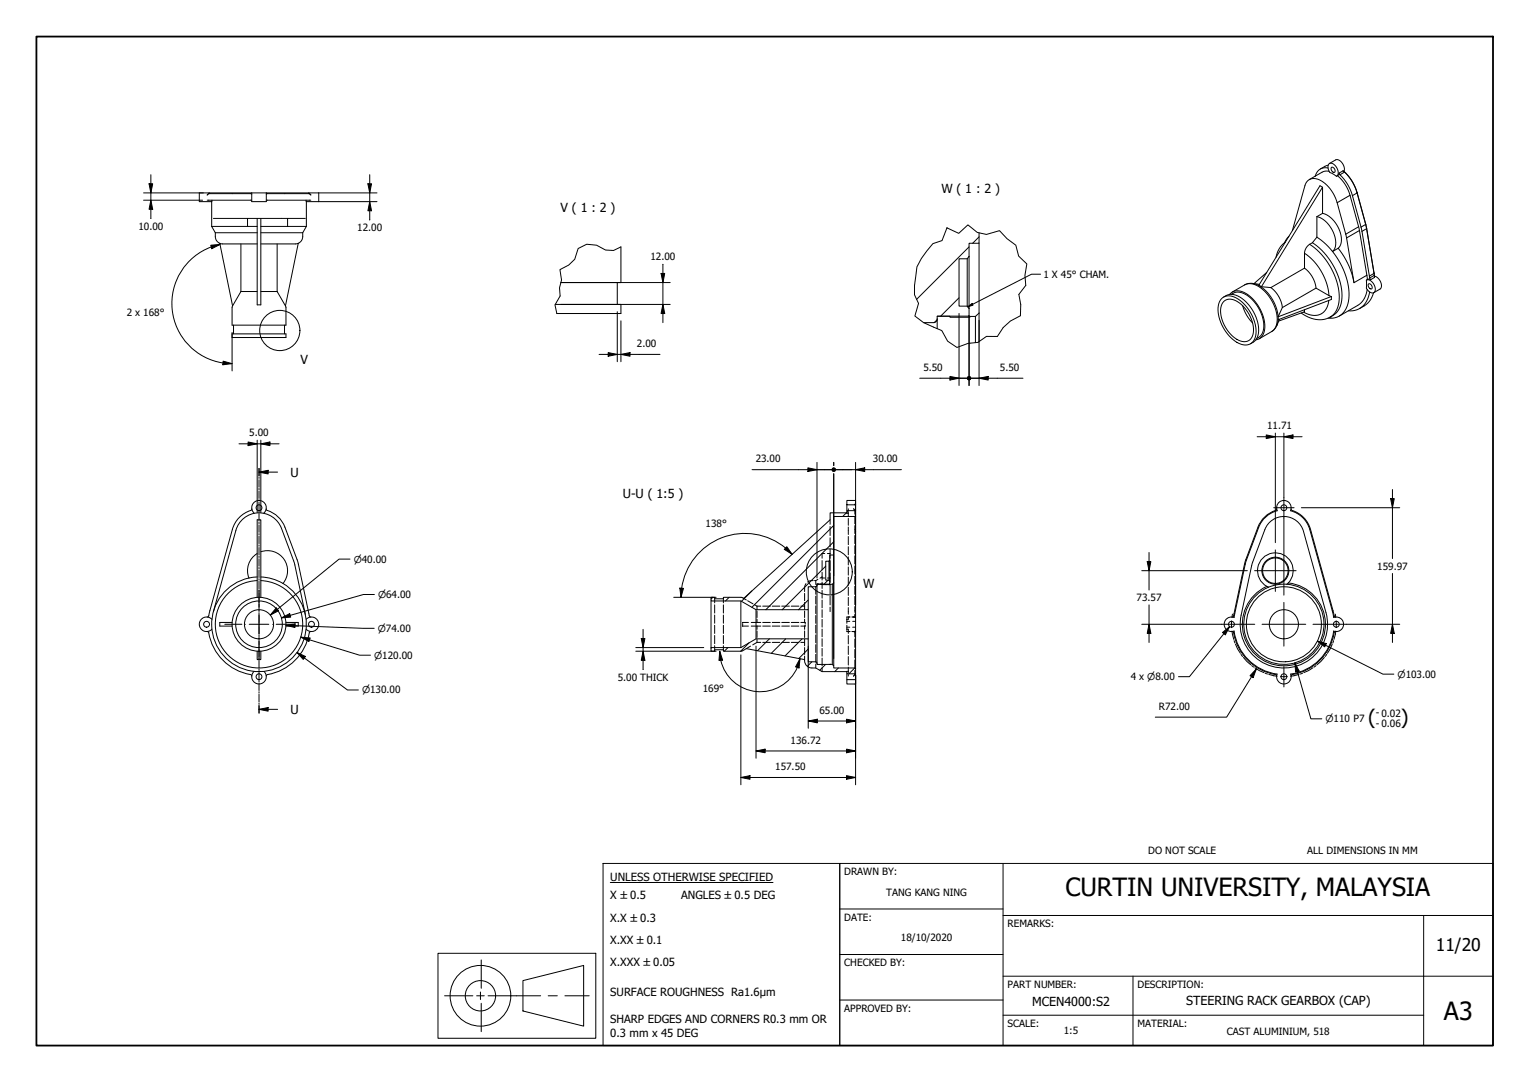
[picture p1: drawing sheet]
<svg xmlns="http://www.w3.org/2000/svg" width="420mm" height="297mm" viewBox="0 0 420 297" stroke-linecap="round" stroke-linejoin="round" font-family="sans-serif">
<!-- layer: Hatch (ISO) -->
<g fill="none" stroke="#000" stroke-width=".27">
<path d="M260.1 62.6l-.1 .1M266.1 67.8l-14.4 14.4M268.9 65l-1.8 1.8M257.3 87.8l-.7 .7M263.4 81.8l-5.1 5M235 138.2l-.4 .4M226.8 155.4l-12 12M227.4 159.3l-1.1 1.1M229 148.7l-18.7 18.7M229 144.2l-22.5 22.5M232.4 140.8l-1 1M233 140.2l-.4 .4"/>
<path d="M195.4 177.8l-.1 .1M195.7 164l-.4 .5M199.9 177.8l-1 1M200.2 164l-1 1M205.7 176.5l-2.3 2.3M206.5 162.2l-2.9 2.9M211.3 175.4l-3.3 3.2M215.8 175.4l-4 4M220.3 175.4l-4.7 4.7M222 178.2l-2.6 2.6M222 164.7l-2.7 2.7M222.9 181.7l-1.2 1.2"/>
<path d="M226.7 182.4l-1.6 1.6M230.2 183.4l-1 1M234.7 183.4l-1.6 1.6M235 187.6l-.2 .2"/>
</g>
<!-- layer: Visible (ISO) -->
<g fill="none" stroke="#000" stroke-width=".27">
<path d="M56.9 55h12.2M57.5 53l-.6 .5 .4-.3h11.6l.2 .1M57.5 53h-2.8v2.4h3.5v-.4M57.5 53h11.6M58.1 55.4v6.8M58.6 60h25.2M68 60v2.2h2.6M69.1 53h4M69.1 53v2.4h4v-2.4M70.6 60v23.7h1v-23.7M73.1 53h11.7M73.1 55h12.3"/>
<path d="M79 60v2.2M84.1 55.4v6.8M84.8 53l.6 .5-.5-.3h-11.5l-.3 .1M84.8 53h2.7v2.4h-3.4v-.4M361.2 48.3v.1M361.6 59.5a7.7 7.7 0 0 1 5 8.6l-.7 .9-1.7-1.9-2.6-2M361.6 59.5v5.6M363.2 58.6a7.7 7.7 0 0 1 5 8.6l-.7 .9M363.2 51.4v7.2l-1.6 .9M364.7 46.1a2.83 2.83 0 0 0-3.5 2.2M364.7 45.4l-2.1 1M365 44.9a2.02 2.02 0 0 1 2.4 2l.1 .7-.3 .7-.2 .1-.9-.6a1.86 1.86 0 0 1-1.1-2.9z"/>
<path d="M365 47l-1.6 .1-3.9 2.2M365.1 44.9l1.7-1a2.41 2.41 0 0 1 2.4 2.9l-.1 .3-.3-.2 .3 .2a12.4 12.4 0 0 1 3.6 5.9M365.6 46a.85 .85 0 0 1 .9 .4 .85 .85 0 0 1-.1 .9 .99 .99 0 0 1-.8-1.3zM367.1 48.3l.4-.2 .3-.6 .1 .4a12.8 12.8 0 0 1 3.5 5.8 113 113 0 0 1 4.7 22.1l.3 1-.9-.1M367.3 48.2a10.9 10.9 0 0 1 3.4 5.4 111.6 111.6 0 0 1 4.7 22l.1 1.1M369.1 47.1a12.3 12.3 0 0 1 3.6 5.8 119.1 119.1 0 0 1 4.6 22.2l.1 1.1v-.4a2.64 2.64 0 0 1 1.7 3.4l-1.8 1.1M58.1 62.2h9.9M58.1 62.2l1 1.7M59.1 63.9a2.42 2.42 0 0 0 1.3 2.9M59.1 63.9h11.5M60.4 66.8l.7 .2h9.5M60.4 66.8l3.5 17.2"/>
<path d="M66.2 67v13M71.6 62.2h12.5M71.6 63.9h11.5M76.1 67v13M81.9 66.8l-.8 .2h-9.5M81.9 66.8l-3.5 17.2M83.1 63.9a2.42 2.42 0 0 1-1.2 2.9M84.1 62.2l-1 1.7M169.5 77.6v6M170.5 67.8v9.8h-16.5M265.6 71h-2.2v13h2.2M265.6 71v13"/>
<path d="M266.1 70.4l-.5 .6M266.1 70.4v14.3M268.9 63.9v2.9h-2.8v3.6M268.9 66.8v27M345.8 78.1l-2.1-.3-1.1 .1-4.2 2.3M346.4 78.7l16.8-27.3-.7-.4-16.8 27.3 .7 .4 2.6 .3M347.8 74.8l-3.4 3.1M349 79a8 8 0 0 1 3.2 5.4M353 66.5a6.4 6.4 0 0 0-2.6 4.1M353.9 64.9l-1.2 1.7M354.9 63.3l3.4-12.3a2.75 2.75 0 0 1 4.6-1.3 10.3 10.3 0 0 1 4.3 5.9 112.8 112.8 0 0 1 4.6 22 21.2 21.2 0 0 0-4.3-9.5M358.2 73.6a8 8 0 0 1 3.2 5.5"/>
<path d="M358.2 73.6l-9.2 5.4M360.4 66.6a18.4 18.4 0 0 1 8 15.9 5.4 5.4 0 0 1-3.1 4.5M360.4 66.6l-.7 .5a3.2 3.2 0 0 0-1.5 2.4v4.1M361.6 65.1l-1.2 1.5M367.5 68.1l-1.6 .9a18.6 18.6 0 0 1 4.4 13.7 5 5 0 0 1-5.6 4.6M375 61.5l2.4 14.3M375.2 76.9a2.16 2.16 0 0 1 2.5 2.2 .97 .97 0 0 1-.5 1.3 .97 .97 0 0 1-1.2-.4 2.02 2.02 0 0 1-.7-2.3zM375.4 79.5a5.8 5.8 0 0 1-2.5 4.3l-5.1 3M375.5 76.7l-.2 .2M375.8 78a.85 .85 0 0 1 .9 .4 .85 .85 0 0 1-.1 .9 .99 .99 0 0 1-.8-1.3zM63.7 91.7h14.8v1h-14.8zM63.9 84l-.2 5.3h14.8l-.1-5.3"/>
<path d="M64.1 89.3v2.4M66.2 80l-2.3 4M66.2 80h4.4M71.6 80h4.5M76.1 80l2.3 4M78.1 89.3v2.4M78.4 84h.1M152.5 83.6h18v2.5h-17.6M257.4 86.8h3.5v.3h5.5M257.4 87.6v2.6M257.4 87.6a1 1 0 0 1-1 1h-2.8M265.6 84l.5 .7"/>
<path d="M266.1 84.7v2.1h-8.7v.8M266.1 86.8l1.8 .1M267.9 86.9v7.2M268.9 86l-1 .9M335.4 82.1a3.4 3.4 0 0 1 4.6 0 11.1 11.1 0 0 1 4.8 10.2 2.95 2.95 0 0 1-4.6 2 10.9 10.9 0 0 1-5.5-10.9zM336 81.6a4.2 4.2 0 0 1 5.6 .8 10.8 10.8 0 0 1 3.9 9.7l-.7 1.3-1.4 1M336.1 82.8a3.3 3.3 0 0 1 4.4 .4 9.1 9.1 0 0 1 3.4 9 2.65 2.65 0 0 1-4.2 1 9.4 9.4 0 0 1-4.3-9.3zM337.7 80.8a3.3 3.3 0 0 1 4.5-.2 10.9 10.9 0 0 1 4.9 10.6l-.4 .9-.6 .7-1.2 .5M338.1 80.8a4 4 0 0 1 5.3 1 9.8 9.8 0 0 1 3.3 9.5l-.7 1.1-.9 .5M341.3 83.9a10.7 10.7 0 0 0 2.7 4.7M351.3 87.7l-.8 1.9-.6 .9-4.1 2.5M357.3 85.9a7.4 7.4 0 0 0 8 1.1"/>
<path d="M358.2 85v.6l-7.1 2.6M365.3 87h.1M365.6 81.4v.8l-14.6 5.6v-.8l1.2-2.6M365.6 81.4l-4.2-2.3-9.2 5.3M365.6 81.4l-14.6 5.6M376.1 80.2a5.4 5.4 0 0 1-5.8 5.1M377.2 80.4a6.2 6.2 0 0 1-3.8 4.3M69.2 139.7l-.1 .3a8.1 8.1 0 0 0-5.3 5.4l-6.5 23.7-.4 .3M73.1 139.7l.1 .3a8.3 8.3 0 0 1 5 4.7l3.6 9.5 3.1 14.9 .5 .3M232.6 137.4h2.4v1.2h-2.4zM232.6 138.6v1.6M235 138.6v1.6"/>
<path d="M350.6 139.7l-.1 .4a7.8 7.8 0 0 0-5 4.6l-3.6 9.5-3 14.3a.73 .73 0 0 1-.6 .9M351 138.1a2 2 0 0 1 2.6-.4 2 2 0 0 1 .8 2.5 7.4 7.4 0 0 1 5.3 5.2l6.5 24.1a2 2 0 0 1 2.8 1.9 2 2 0 0 1-2.8 1.8 13.8 13.8 0 0 1-11.8 11.9 2 2 0 0 1-1.8 2.7 2 2 0 0 1-1.9-2.7 13.8 13.8 0 0 1-11.8-11.9 2 2 0 0 1-2.7-1.8 2 2 0 0 1 2.7-1.9l3.2-15.2 3.5-9.5a7.4 7.4 0 0 1 5.2-4.6l-.2-.9zM354.5 139.7l.1 .3a8.2 8.2 0 0 1 5.3 5.4l6.5 23.7 .4 .3M64.8 145.6a6.6 6.6 0 0 1 6-4.8 6.6 6.6 0 0 1 6.5 4.3l3.5 9.4 3 14.2M64.8 145.6l-6.2 22.3M68.4 158.7a13 13 0 0 0-8.7 18.8 13 13 0 0 0 20.4 3.3 13 13 0 0 0-2.4-20.6M69.8 140.9a2 2 0 0 1-.1-2.9 2 2 0 0 1 2.9 0 2 2 0 0 1-.2 2.9M70.6 158.4l-2.2 .3M70.6 159.4a12 12 0 0 0-9.8 18.1 12 12 0 0 0 20.6 0 12 12 0 0 0-9.8-18.1M70.6 152a5.5 5.5 0 0 0-2.2 6.7M71.6 158.4a13 13 0 0 1 6.1 1.8M71.6 151.5a5.5 5.5 0 0 1 6.4 2 5.5 5.5 0 0 1-.3 6.7"/>
<path d="M227.7 154.1h-.9v5.2h.9M227.7 159.3l.2 .2M227.7 154.1v5.2M227.9 153.8v-1.4h1.1v-10.6h6v-1.6h-2.4v.6h-4.6v1.9l-23.8 21.6-.2-.2M227.9 159.5v.9h-3.5v21.7M227.9 153.8l-.2 .3M227.9 153.8v5.7M229 152.4v30.4M235 141.8v41.6M348.6 143.4a5.6 5.6 0 0 1 9.4 2.5l6.1 22.3a12 12 0 0 1-11.2 15.2 12 12 0 0 1-12.1-14.5l3.1-14.3 3.4-9.2zM56.9 173.4l.3 .1a14.3 14.3 0 0 0 11.8 11.8l.1 .3M58.2 170a2 2 0 0 0-2.9-.1 2 2 0 0 0 0 2.9 2 2 0 0 0 2.9-.1"/>
<path d="M63.7 170.9h-3.3v1h3.3M70.6 164v-21.3h1v21.3M70.6 178.8v2.3h1v-2.3M78.5 170.9h3.4v1h-3.4M84.1 170a2 2 0 0 1 2.8-.1 2 2 0 0 1 0 2.9 2 2 0 0 1-2.8-.1M85.4 173.4l-.4 .1a14.3 14.3 0 0 1-11.7 11.8l-.2 .3M195.3 165v12.8M203.5 178.8h-4.8v-.4h-2.4v.4h-1v-1h8.2l4.1-2.4h14.4v6.3h2l.4 .4M203.5 165v12.8M203.5 178.8l1.5-.7 16 3a2.27 2.27 0 0 0 3 2.3l1.8 1h6.8v.6h2.4v-1.6h-6v-.6l-.4-.4h-4.2v-.3M203.5 164l.5 .1M207.6 167.4v8"/>
<path d="M222 167.4v8M224.4 160.4l3.6 .1M224.4 160.7l-.4 .4h-2v6.3h-14.4l-4.1-2.4h-8.2v-1h1v.4h2.4v-.4h4.8M227.9 160.4h.7M227.9 160.4h.1M228.6 160.4v22M229 160l-.4 .4M338.3 173.4h.3a14.7 14.7 0 0 0 11.9 12l.1 .2M347.9 161l.5 .2M353.4 160.4l-2.2 .1-2.8 .7M353.4 160.4a11 11 0 0 1 9.1 15.7 11 11 0 0 1-17.9 2.9 11 11 0 0 1 3.8-17.8M353.8 160l-.4 .4"/>
<path d="M353.8 160a4.9 4.9 0 0 0-.5-7.2 4.9 4.9 0 0 0-7.2 1.2 4.9 4.9 0 0 0 1.8 7M353.8 160a11.4 11.4 0 0 1 9 16.4 11.4 11.4 0 0 1-18.4 2.9 11.4 11.4 0 0 1 3.5-18.3M366.8 173.4h-.3a14.7 14.7 0 0 1-11.9 12v.2M69.8 184.3a2 2 0 0 0-.1 2.9 2 2 0 0 0 2.9 0 2 2 0 0 0-.1-2.9M228 182.4h.1M232.6 186.6h2.4v1.2h-2.4zM232.6 185v1.6M235 185v1.6"/>
<circle cx="71.1" cy="139.4" r=".8"/>
<circle cx="352.6" cy="139.4" r=".8"/>
<circle cx="350.2" cy="156.7" r="3.7"/>
<circle cx="350.2" cy="156.7" r="3.5"/>
<circle cx="56.7" cy="171.4" r=".8"/>
<circle cx="71.1" cy="171.4" r="4"/>
<circle cx="71.1" cy="171.4" r="6.4"/>
<circle cx="71.1" cy="171.4" r="7.4"/>
<circle cx="85.5" cy="171.4" r=".8"/>
<circle cx="338.2" cy="171.4" r=".8"/>
<circle cx="352.6" cy="171.4" r="4"/>
<circle cx="352.6" cy="171.4" r="10.3"/>
<circle cx="367" cy="171.4" r=".8"/>
<circle cx="71.1" cy="185.8" r=".8"/>
<circle cx="352.6" cy="185.8" r=".8"/>
</g>
<!-- layer: Hidden (ISO) -->
<g fill="none" stroke="#000" stroke-width=".27">
<path d="M233 139.7v.4M234.5 139.8l-.1-.1 .1 .1M234.6 139.9l.2 .2M234.7 140l.1 1.2M223.3 159.4l-.9 .1-.6 .3M223.7 159.4h.3M224 159.4v1.1M224.6 159.1l-.6 .3M225.8 158.4l-.6 .3M225.8 153.9v2.6M225.8 157.1v1.4M225.8 158.6v.6"/>
<path d="M225.8 159.8v.6M225.8 158.7h.7M226.5 152h-.7v1.2M227.2 152h.8M227.2 158.7h.8M228 142.7v1.2M228 144.5v2.5M228 147.6v2.5M228 150.7v2.6M228 154v2.7M228 157.3v2.6M232.6 140.8l.1 .1"/>
<path d="M232.8 140.9h.2M233 140.5v1.4M233 142.3v1.9M233 144.7v2M233 147.3v2.2M233 150.1v2.2M233 152.9v2.2M233 155.7v2.2M233 158.4v2.3M234.8 141.7v2.1M234.8 144.3v2.2M234.8 147v2.3"/>
<path d="M234.8 149.8v2.2M234.8 152.6v2.2M234.8 155.4v2.2M234.8 158.2v2.2M234.9 140.2h.1M196.3 164.4v1.1M196.3 166.1v2.2M196.3 168.9v2.2M196.3 171.7v2.2M196.3 174.5v2.2M196.3 177.3v1.1M198.7 164.4v1.1"/>
<path d="M198.7 166.1v2.2M198.7 168.9v2.2M198.7 171.7v2.2M198.7 174.5v2.2M198.7 177.3v1.1M203.9 171.7v.2h1.6M203.9 171.2v.3M204.2 164.3l.8 .4M204.2 164.3h.1M204.9 178.1h.1M205.3 164.9l1.5 .9M205.5 170.9h-1.6v.1"/>
<path d="M206.1 177.4l-1.2 .7M206.3 170.9h2.6M206.3 171.9h2.6M207.1 166l.8 .4M207.9 176.4l-1.2 .6M207.9 166.4h1M207.9 176.4h1M207.9 166.4v.9M207.9 167.7v1.8M207.9 170v.9M207.9 171.9v.9M207.9 173.2v1.8"/>
<path d="M207.9 175.5v.9M209.4 166.4h2.1M209.4 176.4h2.1M209.4 170.9h2.1M209.4 171.9h2.1M212.1 166.4h2.1M212.1 176.4h2.1M212.1 170.9h2.1M212.1 171.9h2.1M214.7 166.4h2.1M214.7 176.4h2.1M214.7 170.9h2.1"/>
<path d="M214.7 171.9h2.1M217.3 166.4h2.1M217.3 176.4h2.1M217.3 170.9h2.1M217.3 171.9h2.1M219.9 166.4h1.1M219.9 176.4h1.1M219.9 170.9h1.2v.3M221 162.9v2M221 165.4v1.9M221 167.7v1.8M221 170v.9"/>
<path d="M221 171.9v.9M221 173.2v1.8M221 175.5v1.8M221 177.8v1.9M221.1 171.5v.4h-1.2M221.3 160.2l-.3 .8v1.4M224 161v2.1M224 163.7v2.1M224 166.3v2.2M224 169v2.1M224 171.7v2.1M224 174.3v2.2"/>
<path d="M224 177v2.1M224 179.6v2.2M224.4 160.4h.1M224.4 160.4h.4M225.3 160.4h.5M225.8 160.4h.1M225.8 160.5v1.1M225.8 162.1v2.1M225.8 164.7v2.2M225.8 167.4v2.1M225.8 170v2.2M225.8 172.7v2.1"/>
<path d="M225.8 175.4v2.1M225.8 178v2.1M225.8 160.5h.3M226.4 160.5h.7M227.5 160.5h.4M227.9 160.5h.1M228 160.5v2.5M228 163.6v2.5M228 166.7v1.2M232.6 169.8v1.3M232.6 171.7v1.2M232.6 173.2v.2h.8"/>
<path d="M232.6 170h.1M232.6 172.7h.1M232.6 172.2h.8M232.6 170.6h.8M232.8 172.7l.2 1.2M233 161.2v2.3M233 164v2.2M233 166.8v1.8M233 169.3l-.2 .7M233 174.5v2.3M233 177.4v2.3M233.4 169.4h-.8v.2"/>
<path d="M233.9 173.4h1.1M234.2 172.2h.8M234.2 170.6h.8M234.5 173.4h.1M234.6 169.4h-.1M234.6 169.4l.2 .1M234.7 173.5l.1 1.4M234.8 168.6l-.1 .6M234.8 161v2.2M234.8 163.7v2.3M234.8 166.5v1.6M234.8 175.4v2.3"/>
<path d="M234.8 178.3v2.3M234.8 173.3h-.2M234.9 169.5h.1M235 173.2l-.1 .1M235 169.4h-1.1M221 180.1v1M224 182.3v1.1M225.8 180.7v2.1M225.8 183.3v1.1M227.9 182.4h.1M232.7 184.3l-.1 .1M232.8 184.3h.2"/>
<path d="M233 180.3v2.3M233 183.2v1.5M233 185.2v.4M234.5 185.5l-.1 .1zM234.8 184l-.2 1.3 .2-.1M234.8 181.2v2.3M235 185.1h-.1"/>
</g>
<!-- layer: Break Line (ISO) -->
<path d="M170.5 67.8l-2 1-2.2-.2-2.5-1.3-2.7-.2-2.3 1.1-1 3-1.6 1.6-2.4 1.2 .4 2.9-.6 2.1 .2 2.3-1.4 2.4 .5 2.4M260 62.6l3.3 1.5 2.5-2.4 2.6 2.1 2.5 .6 3.6-1.1 2.1 2.2 2.4 1.8 .7 3 2.3 2.2-.5 3.1 .2 2.8-1.9 2.4 .5 2.8-.1 3.1-2.7 1.4-2 1.8-1.6 2.5h-3a5.6 5.6 0 0 1-5.1 1.9l-3 1.1-2.6-1.7-1.6-2.9-2.2-1a13.5 13.5 0 0 1-5.2-3l1-3.5-1.1-2.4v-2.5l.7-5.1 1.2-2.3 3.2-4.1 2.5-.9z" fill="none" stroke="#000" stroke-width=".27"/>
<!-- layer: Visible Narrow (ISO) -->
<g fill="none" stroke="#000" stroke-width=".27">
<path d="M368.8 46.9l-1 .6M369.2 47.2l-1.2 .8M370.7 53.6l-3.5 2M372.7 52.9l-1.3 .8M341.8 78.2a4.4 4.4 0 0 1 4.9 1.2 10.8 10.8 0 0 1 3.8 9.8l-.4 .9-.9 .9M344 77.8a10.2 10.2 0 0 1 6.9 8.5l.1 .7M358.2 69.5a15.8 15.8 0 0 1 6.7 11.6M359.7 67.1a18.4 18.4 0 0 1 8 15.8 5.4 5.4 0 0 1-2.4 4.1M373.1 62.3l-3.5 2M373.3 63.3l-3.5 2M375 61.5l-1.2 .8M375.3 62.6l-1.3 .9"/>
<path d="M375.4 75.6l-3.6 2M377.3 74.9l-1.2 .9M377.4 75.6l-1.3 .7M377.4 76.2l-1 .6M351 87.8l-.3 1.5M364.9 82.5a4.1 4.1 0 0 1-6.3 3.5l-.6-.3"/>
</g>
<!-- layer: Section Line (ISO) -->
<g fill="none" stroke="#000" stroke-width=".27">
<path d="M71.1 129.6l2.5-.5v1zM71.1 128.6v2M71.1 131v.4M71.1 131.7v2M71.1 134.1v.4M71.1 134.8v2M71.1 137.2v.4M71.1 137.9v2M71.1 129.6h5.1M71.1 140.3v.4M71.1 141v2M71.1 143.4v.4"/>
<path d="M71.1 144.1v2M71.1 146.5v.4M71.1 147.2v2M71.1 149.6v.4M71.1 150.3v2M71.1 152.7v.4M71.1 153.4v2M71.1 155.8v.4M71.1 156.5v2.1M71.1 158.9v.4M71.1 159.6v2.1M71.1 162v.4"/>
<path d="M71.1 162.7v2.1M71.1 165.1v.4M71.1 165.8v2.1M71.1 168.2v.4M71.1 168.9v2.1M71.1 171.3v.4M71.1 172v2.1M71.1 174.4v.4M71.1 175.1v2.1M71.1 177.5v.4M71.1 178.2v2.1M71.1 194.7l2.5-.5v1z"/>
<path d="M71.1 180.6v.4M71.1 181.3v2.1M71.1 183.7v.4M71.1 184.4v2.1M71.1 186.8v.4M71.1 187.5v2.1M71.1 189.9v.4M71.1 190.6v2.1M71.1 193v.4M71.1 193.7v2.1M71.1 194.7h5.1"/>
</g>
<g fill="#000">
<path d="M71.1 129.6l2.5-.5v1z" fill-rule="evenodd"/>
<path d="M71.1 194.7l2.5-.5v1z" fill-rule="evenodd"/>
</g>
<!-- layer: Detail Boundary (ISO) -->
<g fill="none" stroke="#000" stroke-width=".27">
<circle cx="76.8" cy="90.7" r="5.5"/>
<circle cx="227.7" cy="157" r="6.3"/>
</g>
<!-- layer: Border (ISO) -->
<path d="M10 10h400v277h-400z" fill="none" stroke="#000" stroke-width=".5"/>
<!-- layer: Title (ISO) -->
<g fill="none" stroke="#000" stroke-width=".27">
<path d="M165.6 237h65v50h-65zM230.6 237h179.4v50h-179.4zM275.5 237v50M167.6 242.3h44.7M230.6 249.5h44.9M275.5 251.3h134.5M391 251.3v35.7M120.3 261.7h43.3v23.3h-43.3zM122.1 273.4h7.8M130.9 273.4h2.1M131.9 272.3v2.1M132.2 263.5v7.8"/>
<path d="M132.2 275.4v7.8M134 273.4h14.5M143.6 269.2l16.7-4.2v16.7l-16.7-4.2zM150.5 273.4h2.6M155.1 273.4h6.7M230.6 274.5h44.9M230.6 262h44.9M275.5 278.7h115.5M275.5 268h134.5M311.1 268v19"/>
<circle cx="131.9" cy="273.4" r="8.3"/>
<circle cx="131.9" cy="273.4" r="4.2"/>
</g>
<!-- layer: Center Mark (ISO) -->
<g fill="none" stroke="#000" stroke-width=".27">
<path d="M349.8 139.4h5.6M352.6 136.6v5.6M344.5 156.7h11.4M350.2 151v11.4M61.7 171.4h4.7M67.4 171.4h.1M68.4 171.4h5.4M71.1 162v4.7M71.1 167.7h.1M71.1 168.7v5.4M71.1 175.1h.1M71.1 176.1v4.7"/>
<path d="M74.8 171.4h.1M75.8 171.4h4.7M335.4 171.4h5.6M346.6 171.4h12M352.6 165.4v12M364.2 171.4h5.6M352.6 183v5.6"/>
</g>
<!-- layer: Dimension (ISO) -->
<g fill="none" stroke="#000" stroke-width=".27">
<path d="M39.4 55h16.2M39.4 53h16.4M40.9 50.5h1l-.5 2.5zM41.4 55l.5 2.5h-1zM41.4 48v12M87.5 53h16M87.5 55.4h16M101 50.5h1l-.5 2.5zM101.5 55.4l.5 2.5h-1zM101.5 48v12.4M57.9 67.3l2.5-.2-2.2 1.2zM60.4 67.1a16.5 16.5 0 0 0-13.1 17.9 16.5 16.5 0 0 0 16.4 14.8"/>
<path d="M154 77.6h30M181.5 75.1h1l-.5 2.5zM182 72.6v16M61.3 99.1l2.4 .7-2.5 .3zM63.7 91.3v10.5M154 83.6h30M164.5 97.3h16.7M167 96.8l2.5 .5-2.5 .5zM169.5 85.6v13.7M170.5 97.3l2.5-.5v1zM170.5 88.1v11.2M182 83.6l.5 2.5h-1z"/>
<path d="M263.4 86v19.8M266.1 86.7v19.1M268.9 88v17.8M252.6 103.8h28.3M260.9 103.3l2.5 .5-2.5 .5zM268.9 103.8l2.5-.5v1zM345.2 119.9h12.4M347.7 119.4l2.5 .5-2.5 .5zM350.2 118.9v20.4M352.6 119.9l2.5-.5v1zM352.6 118.9v17.7M65.6 121.8h11"/>
<path d="M68.1 121.3l2.5 .5-2.5 .5zM70.6 120.8v19.9M71.6 121.8l2.5-.5v1zM71.6 120.8v19.9M206.5 128.9h41M221.9 128.4l2.5 .5-2.5 .5zM224.4 126.9v31.8M229 126.9v.9M229 130.1v50.7M235 128.9l2.5-.5v1zM235 126.9v39.3M350.2 139.5v9.5"/>
<path d="M357.4 139.4h27M381.9 136.9h1l-.5 2.5zM382.4 134.4v18.9M96.1 153.5h-3l-18.9 15.4M216.1 150.1l1.4 2.1-2.1-1.4zM217.5 152.2a17.5 17.5 0 0 0-19.3-4.6 17.5 17.5 0 0 0-11.2 16.4M313.5 156.7h29M315 154.2h1l-.5 2.5zM315.5 151.7v10.3M352.6 142.2v14.4M352.6 156.8v6.6M382.4 157.4v19"/>
<path d="M75.9 166.9l.6 .8-2.3 1.2zM77.3 169.6l2.2-1.1 .3 .9zM78.5 171.7l2.5-.4v1zM78.5 171.7l24.3 .8M81.6 179.1l2.3 1.1-.6 .8zM81.6 179.1l13.8 10.3h3M82.6 174.9l2.5 .3-.3 .9zM82.6 174.9l16.1 5h3M102.8 163.2h-3l-22.5 6.4M174.6 177.8h18.7M174.6 178.8h22.1M176.1 175.3h1l-.5 2.5z"/>
<path d="M176.6 178.8l.5 2.5h-1zM176.6 172.8v11M185 164h11.7M186.7 161.5h1l-.7 2.5zM197.7 178.8l.7 2.4-1 .1zM197.7 178.8a11.1 11.1 0 0 0 10 11.1 11.1 11.1 0 0 0 12-9.1M203.5 179.8v35.6M207.6 177.4v30.8M222 177.4v22.5M313.5 171.4h21.9M315.5 171.4l.5 2.5h-1zM315.5 166.1v10.3"/>
<path d="M335.7 173.6l2-1.6-1.2 2.3zM337.7 172l-11.1 13.8h-3M341 171.4h3.6M360.6 171.4h3.6M361.8 176l2.4 .7-.4 .9zM361.8 176l18 9.1h3M369.8 171.4h14.6M382.4 171.4l.5 2.5h-1zM219.7 180.8l-.3 2.6-.9-.3zM222 197.9l2.5-.5v1zM222 197.9h13M232.5 197.4l2.5 .5-2.5 .5z"/>
<path d="M235 185.4v30M345 183.6l-.9 2.4-.8-.5zM345 183.6l-8.1 13.3h-19.6M355.6 182l1.2 2.2-1 .3zM355.6 182l4.4 15.3h3M203.5 213.4l2.5-.5v1zM203.5 213.4h31.5M207.6 206.2l2.5-.5v1zM207.6 206.2h27.4M232.5 205.7l2.5 .5-2.5 .5zM232.5 212.9l2.5 .5-2.5 .5z"/>
</g>
<g fill="#000">
<path d="M40.9 50.5h1l-.5 2.5z" fill-rule="evenodd"/>
<path d="M41.4 55l.5 2.5h-1z" fill-rule="evenodd"/>
<path d="M101 50.5h1l-.5 2.5z" fill-rule="evenodd"/>
<path d="M101.5 55.4l.5 2.5h-1z" fill-rule="evenodd"/>
<path d="M57.9 67.3l2.5-.2-2.2 1.2z" fill-rule="evenodd"/>
<path d="M181.5 75.1h1l-.5 2.5z" fill-rule="evenodd"/>
<path d="M167 96.8l2.5 .5-2.5 .5z" fill-rule="evenodd"/>
<path d="M170.5 97.3l2.5-.5v1z" fill-rule="evenodd"/>
<path d="M182 83.6l.5 2.5h-1z" fill-rule="evenodd"/>
<path d="M61.3 99.1l2.4 .7-2.5 .3z" fill-rule="evenodd"/>
<path d="M260.9 103.3l2.5 .5-2.5 .5z" fill-rule="evenodd"/>
<path d="M268.9 103.8l2.5-.5v1z" fill-rule="evenodd"/>
<path d="M352.6 119.9l2.5-.5v1z" fill-rule="evenodd"/>
<path d="M68.1 121.3l2.5 .5-2.5 .5z" fill-rule="evenodd"/>
<path d="M71.6 121.8l2.5-.5v1z" fill-rule="evenodd"/>
<path d="M221.9 128.4l2.5 .5-2.5 .5z" fill-rule="evenodd"/>
<path d="M235 128.9l2.5-.5v1z" fill-rule="evenodd"/>
<path d="M347.7 119.4l2.5 .5-2.5 .5z" fill-rule="evenodd"/>
<path d="M381.9 136.9h1l-.5 2.5z" fill-rule="evenodd"/>
<path d="M216.1 150.1l1.4 2.1-2.1-1.4z" fill-rule="evenodd"/>
<path d="M315 154.2h1l-.5 2.5z" fill-rule="evenodd"/>
<path d="M75.9 166.9l.6 .8-2.3 1.2z" fill-rule="evenodd"/>
<path d="M77.3 169.6l2.2-1.1 .3 .9z" fill-rule="evenodd"/>
<path d="M78.5 171.7l2.5-.4v1z" fill-rule="evenodd"/>
<path d="M82.6 174.9l2.5 .3-.3 .9z" fill-rule="evenodd"/>
<path d="M176.1 175.3h1l-.5 2.5z" fill-rule="evenodd"/>
<path d="M186.7 161.5h1l-.7 2.5z" fill-rule="evenodd"/>
<path d="M315.5 171.4l.5 2.5h-1z" fill-rule="evenodd"/>
<path d="M335.7 173.6l2-1.6-1.2 2.3z" fill-rule="evenodd"/>
<path d="M361.8 176l2.4 .7-.4 .9z" fill-rule="evenodd"/>
<path d="M382.4 171.4l.5 2.5h-1z" fill-rule="evenodd"/>
<path d="M81.6 179.1l2.3 1.1-.6 .8z" fill-rule="evenodd"/>
<path d="M176.6 178.8l.5 2.5h-1z" fill-rule="evenodd"/>
<path d="M197.7 178.8l.7 2.4-1 .1z" fill-rule="evenodd"/>
<path d="M219.7 180.8l-.3 2.6-.9-.3z" fill-rule="evenodd"/>
<path d="M222 197.9l2.5-.5v1z" fill-rule="evenodd"/>
<path d="M232.5 197.4l2.5 .5-2.5 .5z" fill-rule="evenodd"/>
<path d="M345 183.6l-.9 2.4-.8-.5z" fill-rule="evenodd"/>
<path d="M355.6 182l1.2 2.2-1 .3z" fill-rule="evenodd"/>
<path d="M203.5 213.4l2.5-.5v1z" fill-rule="evenodd"/>
<path d="M207.6 206.2l2.5-.5v1z" fill-rule="evenodd"/>
<path d="M232.5 205.7l2.5 .5-2.5 .5z" fill-rule="evenodd"/>
<path d="M232.5 212.9l2.5 .5-2.5 .5z" fill-rule="evenodd"/>
<circle cx="266.1" cy="103.8" r=".63"/>
<circle cx="229" cy="128.9" r=".62"/>
</g>
<!-- layer: Symbol (ISO) -->
<path d="M285.8 75.3h-2.5l-17.5 8.9M265.8 84.2l1.2-.9 .2 .5z" fill="none" stroke="#000" stroke-width=".27"/>
<path d="M265.8 84.2l1.2-.9 .2 .5z" fill-rule="evenodd" fill="#000"/>
<!-- layer: Centerline (ISO) -->
<g fill="none" stroke="#000" stroke-width=".27">
<path d="M338.2 170.4v1.9M338.3 173.2l.5 2.3M338.4 168.6l-.1 .9M338.9 175.9l.2 .6M339.3 176.9l1.3 2.5M340.8 179.7l.4 .5M364.3 179.7l-.4 .5M365.8 176.9l-1.3 2.5M366.2 175.9l-.2 .6M366.7 168.6l.1 .9M366.8 173.2l-.5 2.3M366.9 170.4v1.9"/>
<path d="M341.5 180.5l2 2M343.7 182.7l.6 .4M344.6 183.3l2.5 1.4M347.4 184.8l.7 .2M348.4 185.1l2.3 .5M351.6 185.7h1.9M356.7 185.1l-2.3 .5M357.7 184.8l-.6 .2M360.5 183.3l-2.4 1.4M361.4 182.7l-.6 .4M363.7 180.5l-2 2"/>
</g>
<g font-size="6.9">
<text x="292.6" y="246.1">CURTIN UNIVERSITY, MALAYSIA</text>
<text x="396.5" y="280">A3</text>
</g>
<g font-size="5.5">
<text x="375.8" y="198.9">(</text>
<text x="384.7" y="198.9">)</text>
</g>
<text font-size="4.8" x="394.3" y="261.1">11/20</text>
<g font-size="3.4">
<text x="258.5" y="52.9">W ( 1 : 2 )</text>
<text x="154" y="58.2">V ( 1 : 2 )</text>
<text x="82.6" y="100">V</text>
<text x="79.7" y="130.9">U</text>
<text x="171" y="136.7">U-U ( 1:5 )</text>
<text x="237" y="161.5">W</text>
<text x="79.7" y="196">U</text>
<text x="325.7" y="275.9">STEERING RACK GEARBOX (CAP)</text>
<text x="283.4" y="276.2">MCEN4000:S2</text>
</g>
<g font-size="3.1">
<text x="167.6" y="241.8">UNLESS OTHERWISE SPECIFIED</text>
<text x="167.6" y="246.9">X ±0.5</text>
<text x="187.1" y="246.9">ANGLES ±0.5 DEG</text>
<text x="167.6" y="253">X.X ±0.3</text>
<text x="167.6" y="259.1">X.XX ±0.1</text>
<text x="167.6" y="265.1">X.XXX ±0.05</text>
<text x="167.6" y="273.5">SURFACE ROUGHNESS Ra1.6µm</text>
<text x="167.6" y="280.9">SHARP EDGES AND CORNERS R0.3 mm OR</text>
<text x="167.6" y="284.6">0.3 mm x 45 DEG</text>
</g>
<g font-size="2.7">
<text x="38" y="63">10.00</text>
<text x="98.1" y="63.4">12.00</text>
<text x="178.6" y="71.5">12.00</text>
<text x="286.5" y="76.3">1 X 45° CHAM.</text>
<text x="34.8" y="86.7">2 x 168°</text>
<text x="174.9" y="95.3">2.00</text>
<text x="253.6" y="101.8">5.50</text>
<text x="274.6" y="101.8">5.50</text>
<text x="68.5" y="119.8">5.00</text>
<text x="348" y="117.9">11.71</text>
<text x="207.5" y="126.9">23.00</text>
<text x="239.7" y="126.9">30.00</text>
<text x="193.8" y="144.6">138°</text>
<text x="378.2" y="156.4">159.97</text>
<text x="312.1" y="165">73.57</text>
<text x="169.6" y="186.8">5.00 THICK</text>
<text x="193" y="190">169°</text>
<text x="310.5" y="186.7">4 x ⌀8.00</text>
<text x="225" y="195.9">65.00</text>
<text x="318.3" y="194.8">R72.00</text>
<text x="377.9" y="196.7">- 0.02</text>
<text x="377.9" y="199.5">- 0.06</text>
<text x="217.1" y="204.1">136.72</text>
<text x="212.9" y="211.4">157.50</text>
<text x="315.3" y="234.4">DO NOT SCALE</text>
<text x="359" y="234.4">ALL DIMENSIONS IN MM</text>
<text x="231.9" y="240.3">DRAWN BY:</text>
<text x="243.4" y="245.9">TANG KANG NING</text>
<text x="231.9" y="252.8">DATE:</text>
<text x="276.7" y="254.6">REMARKS:</text>
<text x="247.4" y="258.2">18/10/2020</text>
<text x="231.9" y="265.3">CHECKED BY:</text>
<text x="276.7" y="271.2">PART NUMBER:</text>
<text x="312.4" y="271.3">DESCRIPTION:</text>
<text x="231.9" y="277.8">APPROVED BY:</text>
<text x="276.7" y="282">SCALE:</text>
<text x="312.4" y="282">MATERIAL:</text>
<text x="292.1" y="284">1:5</text>
<text x="336.9" y="284">CAST ALUMINIUM, 518</text>
</g>
<g font-size="2.6">
<text x="97.1" y="154.4">⌀40.00</text>
<text x="103.8" y="164.2">⌀64.00</text>
<text x="103.8" y="173.5">⌀74.00</text>
<text x="102.7" y="180.8">⌀120.00</text>
<text x="99.4" y="190.4">⌀130.00</text>
<text x="383.8" y="186">⌀103.00</text>
<text x="364" y="198.3">⌀110 P7</text>
</g>
</svg>
